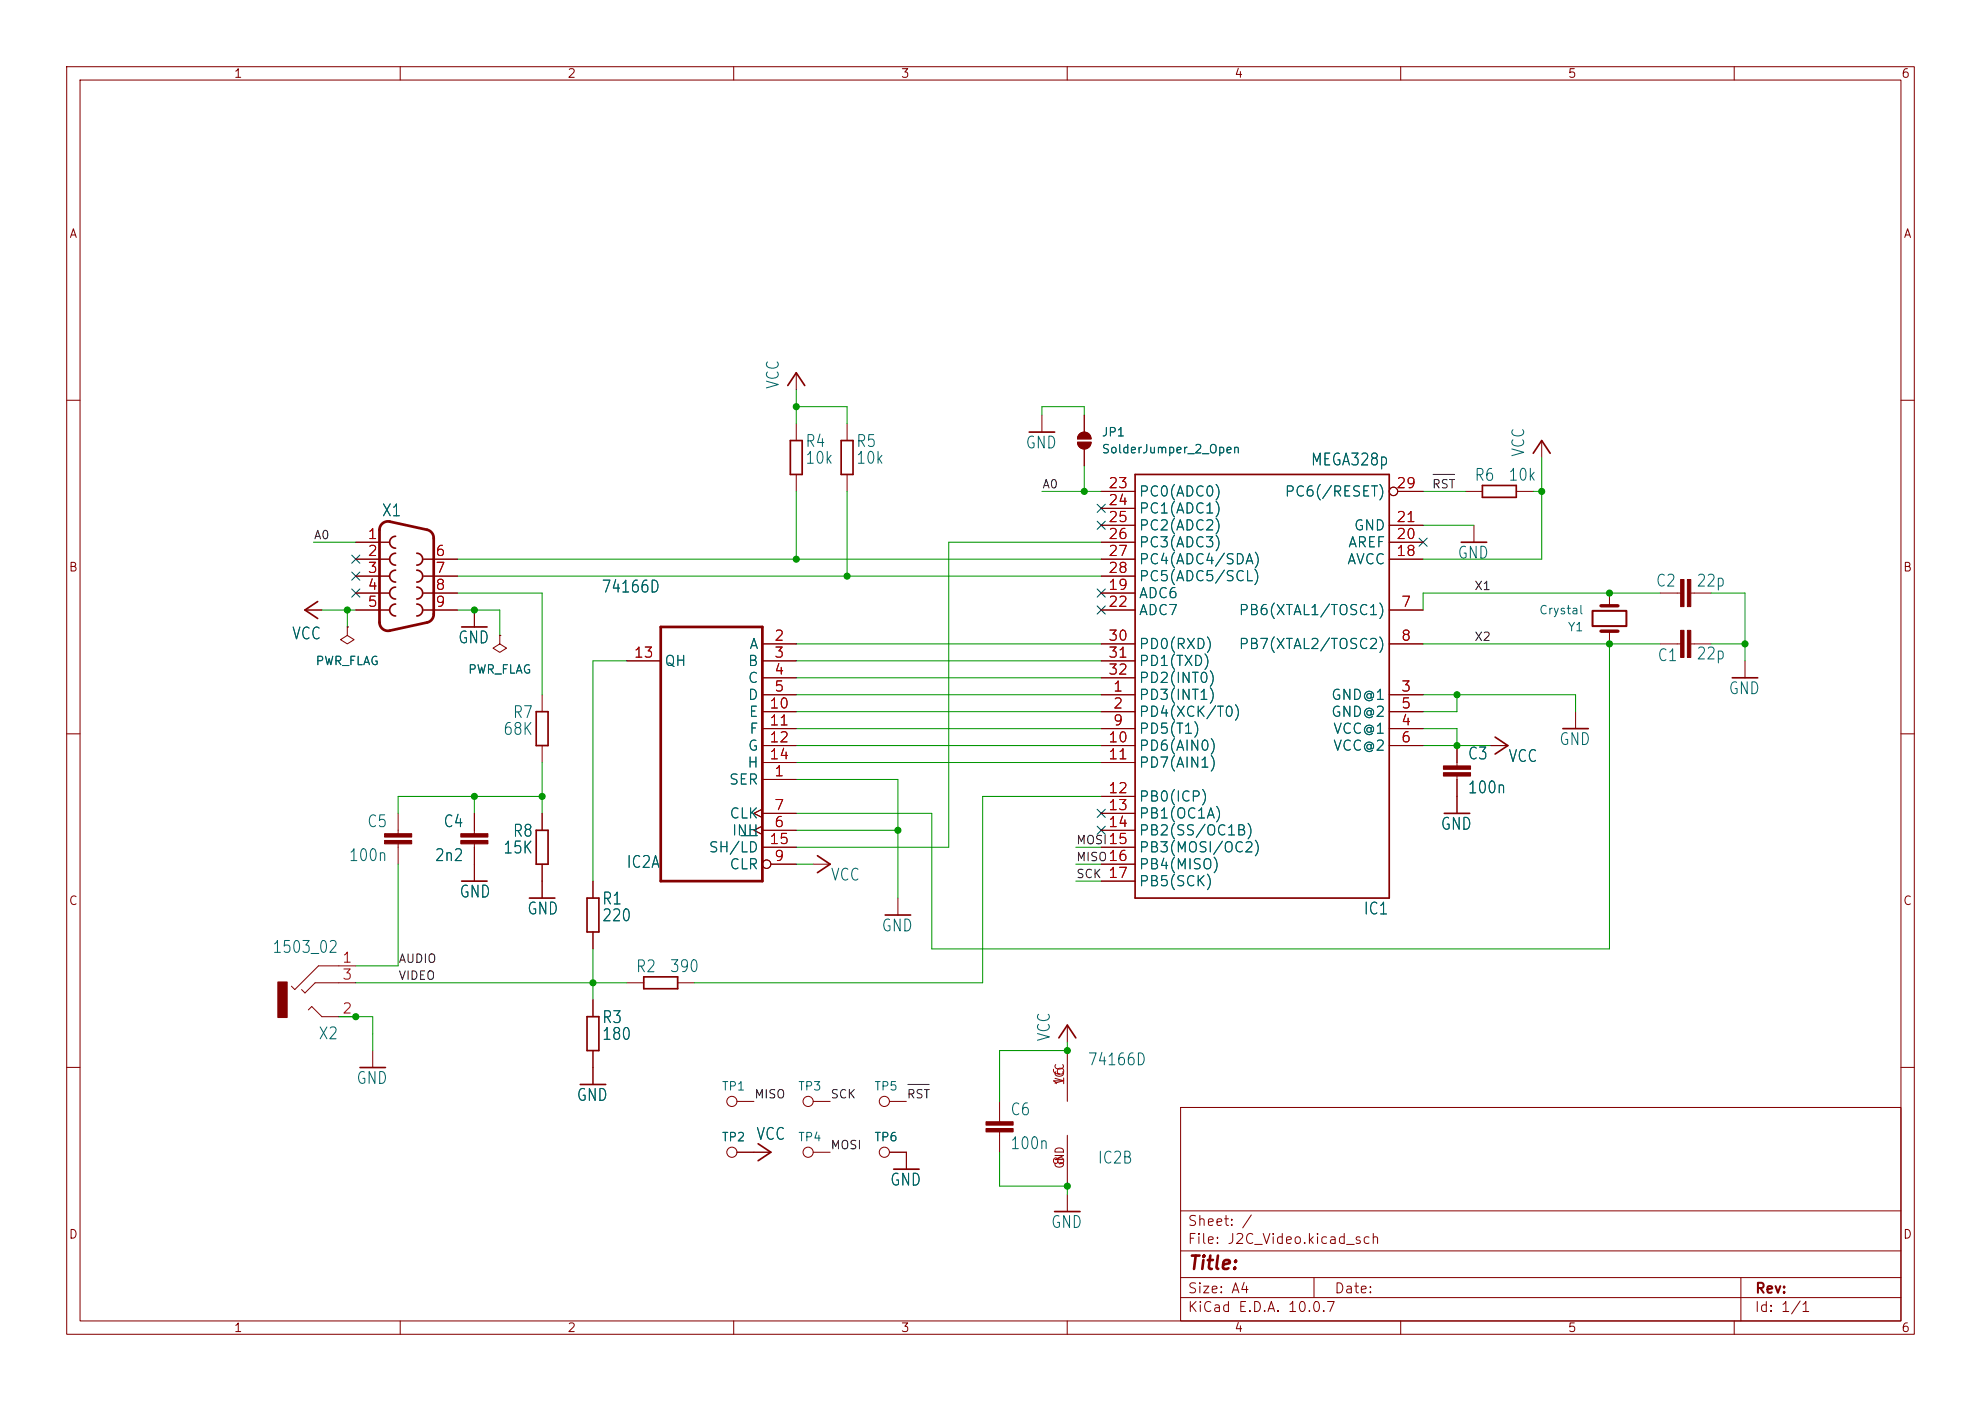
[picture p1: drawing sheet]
<svg xmlns="http://www.w3.org/2000/svg" width="297mm" height="210mm" viewBox="0 0 297 210" stroke-linecap="round" stroke-linejoin="round" font-family="sans-serif">
<g fill="none" stroke="#840000" stroke-width=".15">
<path d="M10 10h277v190h-277zM12 12h273v186h-273zM60 10v2M110 10v2M160 10v2M210 10v2M260 10v2M119.4 55.9v2.5M10 60h2M119.4 63.5v2.5M119.4 71.1v2.6M127 63.5v2.5"/>
<path d="M127 71.1v2.6M156.2 62.2v2.6M161.5 66.3h2.1a1.02 1.02 0 0 1-1 1 1.02 1.02 0 0 1-1.1-1zM161.8 65.1a1.02 1.02 0 0 1 1.1-.2 1.02 1.02 0 0 1 .7 .9h-2.1zM162.6 62.2v2.6M162.6 67.3v2.6M165.1 73.7h5.1M165.1 78.7h5.1M165.1 76.2h5.1M208.3 78.7h5.1M209.5 73.7h3.9M219.7 73.7h2.5"/>
<path d="M221 78.7v2.6M227.3 73.7h2.6M231.1 66v2.6M285 60h2M45.7 91.4h2.6M52.1 94v1.3l1 .6-1 .6-1-.6 1-.6M52.1 94h.1M53.3 88.9h5.1M53.3 81.3h5.1M53.3 83.8h5.1M53.3 86.4h5.1M53.3 91.4h5.1"/>
<path d="M63.5 88.9h5.1M63.5 83.8h5.1M63.5 86.4h5.1M63.5 91.4h5.1M71.1 91.4v2.6M74.9 95.3v1.2l1 .7-1 .6-1-.6 1-.7M74.9 95.3h.1M94 99.1h5.1M114.3 96.5h5.1M114.3 99.1h5.1M165.1 88.9h5.1M165.1 96.5h5.1"/>
<path d="M165.1 81.3h5.1M165.1 83.8h5.1M165.1 86.4h5.1M165.1 91.4h5.1M165.1 99.1h5.1M208.3 96.5h5.1M208.3 81.3h5.1M208.3 83.8h5.1M208.3 91.4h5.1M241.3 88.9v1.9M241.3 94.6v1.9M248.9 88.9h3.1"/>
<path d="M248.9 96.5h3.1M253.5 88.9h3M253.5 96.5h3M261.6 99.1v2.5M10 110h2M81.3 104.1v2.6M81.3 111.8v2.5M114.3 111.8h5.1M114.3 116.8h5.1M114.3 101.6h5.1M114.3 104.1h5.1M114.3 106.7h5.1"/>
<path d="M114.3 109.2h5.1M114.3 114.3h5.1M165.1 111.8h5.1M165.1 101.6h5.1M165.1 104.1h5.1M165.1 106.7h5.1M165.1 109.2h5.1M165.1 114.3h5.1M165.1 119.4h5.1M208.3 111.8h5.1M208.3 104.1h5.1M208.3 106.7h5.1"/>
<path d="M208.3 109.2h5.1M218.4 111.8v3M218.4 116.3v5.6M223.5 111.8h2.6M236.2 106.7v2.5M285 110h2M59.7 121.9v3.1M59.7 126.5v3M71.1 121.9v3.1M71.1 126.5v5.6M81.3 121.9v2.6M81.3 129.5v5.1"/>
<path d="M88.9 132.1v2.5M88.9 139.7v2.5M114.3 123.8l-1.3 .7 1.3 .6M114.3 121.3l-1.3 .6 1.3 .7M114.3 124.5h5.1M114.3 121.9h5.1M114.3 127h5.1M115.6 129.5h3.8M121.9 129.5h2.6M134.6 134.6v2.6M165.1 129.5h5.1M165.1 124.5h5.1"/>
<path d="M165.1 121.9h5.1M165.1 127h5.1M165.1 132.1h5.1M46.2 151.4l.5-.5 1.6 1.5h5M53.3 147.3h-6.1l-1.5 1.5-.5-.5M53.3 144.8h-5.5l-3.6 3.5-.5-.5M55.9 157.5v2.5M88.9 149.9v2.5M88.9 157.5v5.1M94 147.3h2.5M101.6 147.3h2.5M160 153.7v2.5"/>
<path d="M160 157.5v7.6M10 160h2M110.5 172.7h5.1M110.5 165.1h2.5M121.9 172.7h2.6M121.9 165.1h2.6M133.3 172.7h2.6v2.6M133.3 165.1h2.6M149.9 165.1v3M149.9 169.7v3M160 170.2v7.6M160 179.1v2.5"/>
<path d="M177 166h108v32h-108zM285 160h2M60 198v2M110 198v2M160 198v2M177 194.5h108M177 191.5h108M177 187.5h108M177 181.5h108M197 191.5v3M210 198v2M260 198v2"/>
<path d="M261 191.5v6.5"/>
<circle cx="208.9" cy="73.7" r=".63"/>
<circle cx="114.9" cy="129.5" r=".63"/>
<circle cx="109.7" cy="172.7" r=".76"/>
<circle cx="109.7" cy="165.1" r=".76"/>
<circle cx="121.2" cy="172.7" r=".76"/>
<circle cx="121.2" cy="165.1" r=".76"/>
<circle cx="132.6" cy="165.1" r=".76"/>
<circle cx="132.6" cy="172.7" r=".76"/>
</g>
<g fill="#840000" stroke="#840000" stroke-width=".15">
<path d="M252 86.9h.5v4h-.5z"/>
<path d="M253 86.9h.5v4h-.5z"/>
<path d="M216.4 114.8h4.1v.5h-4.1z"/>
<path d="M216.4 115.8h4.1v.5h-4.1z"/>
<path d="M252 94.5h.5v4.1h-.5z"/>
<path d="M253 94.5h.5v4.1h-.5z"/>
<path d="M161.5 66.3h2.1a1.02 1.02 0 0 1-1 1 1.02 1.02 0 0 1-1.1-1z"/>
<path d="M161.8 65.1a1.02 1.02 0 0 1 1.1-.2 1.02 1.02 0 0 1 .7 .9h-2.1z"/>
<path d="M57.7 125h4v.5h-4z"/>
<path d="M57.7 126h4v.5h-4z"/>
<path d="M69.1 125h4.1v.5h-4.1z"/>
<path d="M69.1 126h4.1v.5h-4.1z"/>
<path d="M41.7 147.2h1.4v5.3h-1.4z"/>
<path d="M147.8 168.1h4.1v.6h-4.1z"/>
<path d="M147.8 169.2h4.1v.5h-4.1z"/>
</g>
<g fill="none" stroke="#840000" stroke-width=".25">
<path d="M118.1 57.8l1.3-1.9 1.2 1.9M118.5 66h1.8v5.1h-1.8zM126.1 66h1.8v5.1h-1.8zM154.3 64.8h3.8M170.2 71.1h38.1v63.5h-38.1zM222.2 72.8h5.1v1.7h-5.1zM229.9 67.9l1.2-1.9 1.3 1.9M47.6 90.2l-1.9 1.2 1.9 1.3M59.3 80.4a.89 .89 0 0 0-.9 .9 .89 .89 0 0 0 .9 .9M59.3 82.9a.89 .89 0 0 0-.9 .9 .89 .89 0 0 0 .9 .9M59.3 85.5a.89 .89 0 0 0-.9 .9 .89 .89 0 0 0 .9 .8M59.3 88a.89 .89 0 0 0-.9 .9 .89 .89 0 0 0 .9 .9"/>
<path d="M59.3 90.6a.89 .89 0 0 0-.9 .8 .89 .89 0 0 0 .9 .9M62.5 82.9a.89 .89 0 0 1 .9 .9 .89 .89 0 0 1-.9 .9M62.5 85.5a.89 .89 0 0 1 .9 .9 .89 .89 0 0 1-.9 .8M62.5 88a.89 .89 0 0 1 .9 .9 .89 .89 0 0 1-.9 .9M62.5 90.6a.89 .89 0 0 1 .9 .8 .89 .89 0 0 1-.9 .9M69.2 94h3.8M219.1 81.3h3.8M80.4 106.7h1.8v5.1h-1.8zM224.2 110.5l1.9 1.3-1.9 1.2M234.3 109.2h3.8M259.7 101.6h3.8M69.2 132.1h3.8"/>
<path d="M79.4 134.6h3.8M80.4 124.5h1.8v5h-1.8zM88 134.6h1.8v5.1h-1.8zM122.6 128.3l1.9 1.2-1.9 1.3M132.7 137.2h3.8M216.5 121.9h3.8M88 152.4h1.8v5.1h-1.8zM96.5 146.4h5.1v1.8h-5.1zM158.7 155.6l1.3-1.9 1.3 1.9M54 160h3.8M87 162.6h3.8M113.7 171.5l1.9 1.2-1.9 1.3"/>
<path d="M134 175.3h3.8M158.1 181.6h3.8"/>
</g>
<path d="M240 90.8h2.6M240 94.6h2.6" fill="none" stroke="#840000" stroke-width=".51"/>
<path d="M238.8 91.6h5v2.3h-5z" fill="none" stroke="#840000" stroke-width=".3"/>
<path d="M64 93.3l-5.6 1.2a1.27 1.27 0 0 1-1.5-1.2v-13.9a1.27 1.27 0 0 1 1.5-1.2l5.6 1.2a1.27 1.27 0 0 1 1 1.3v11.4a1.27 1.27 0 0 1-1 1.2M99.1 94h15.2v38.1h-15.2z" fill="none" stroke="#840000" stroke-width=".41"/>
<path d="M111.1 125.3h2.4" fill="none" stroke="#006464" stroke-width=".15"/>
<path d="M214.9 71.1h3.2M136.1 162.6h3.2" fill="none" stroke="#0f0f0f" stroke-width=".15"/>
<g fill="none" stroke="#009600" stroke-width=".15">
<path d="M119.4 58.4v5.1M119.4 61h7.6v2.5M119.4 73.7v10.1M127 73.7v12.7M156.2 73.7h8.9M156.2 62.2v-1.2h6.4v1.2M162.6 69.9v3.8M213.4 73.7h6.3M213.4 78.7h7.6M229.9 73.7h1.2M231.1 68.6v15.2h-17.7M47 81.3h6.3"/>
<path d="M48.3 91.4h5M52.1 91.4v2.6M68.6 88.9h12.7v15.2M68.6 91.4h6.3v3.9M68.6 83.8h96.5M68.6 86.4h96.5M94 99.1h-5.1v33M119.4 96.5h45.7M119.4 99.1h45.7M165.1 81.3h-22.9v45.7h-22.8M213.4 96.5h35.5M241.3 96.5v45.7h-101.6v-20.3h-20.3"/>
<path d="M248.9 88.9h-35.5v2.5M256.5 88.9h5.1v10.2M256.5 96.5h5.1M71.1 119.4v2.5M81.3 114.3v7.6M81.3 119.4h-21.6v2.5M119.4 111.8h45.7M119.4 104.1h45.7M119.4 106.7h45.7M119.4 109.2h45.7M119.4 116.8h15.2v17.8M119.4 114.3h45.7"/>
<path d="M119.4 101.6h45.7M165.1 119.4h-17.8v27.9h-43.2M213.4 111.8h10.1M213.4 109.2h5v2.6M213.4 104.1h22.8v2.6M218.4 104.1v2.6h-5M59.7 129.5v15.3h-6.4M119.4 124.5h15.2M119.4 129.5h2.5M161.3 129.5h3.8M161.3 127h3.8M161.3 132.1h3.8"/>
<path d="M50.8 152.4h5.1v5.1M53.3 147.3h40.7M88.9 142.2v7.7M160 156.2v1.3h-10.1v7.6M149.9 172.7v5.1h10.1v1.3"/>
</g>
<g fill="none" stroke="#000084" stroke-width=".15">
<path d="M164.5 78.1l1.2 1.2M164.5 75.6l1.2 1.2M165.7 78.1l-1.2 1.2M165.7 75.6l-1.2 1.2M52.7 85.8l1.2 1.2M52.7 83.2l1.2 1.2M52.7 88.3l1.2 1.2M53.9 85.8l-1.2 1.2M53.9 83.2l-1.2 1.2M53.9 88.3l-1.2 1.2M164.5 90.8l1.2 1.2M164.5 88.3l1.2 1.2"/>
<path d="M165.7 90.8l-1.2 1.2M165.7 88.3l-1.2 1.2M212.8 80.7l1.2 1.2M214 80.7l-1.2 1.2M164.5 121.3l1.2 1.2M164.5 123.9l1.2 1.2M165.7 121.3l-1.2 1.2M165.7 123.9l-1.2 1.2"/>
</g>
<g fill="#009600" stroke="#009600" stroke-width=".15">
<circle cx="71.1" cy="91.4" r=".46"/>
<circle cx="119.4" cy="83.8" r=".46"/>
<circle cx="88.9" cy="147.3" r=".46"/>
<circle cx="53.3" cy="152.4" r=".46"/>
<circle cx="134.6" cy="124.5" r=".46"/>
<circle cx="231.1" cy="73.7" r=".46"/>
<circle cx="218.4" cy="111.8" r=".46"/>
<circle cx="241.3" cy="88.9" r=".46"/>
<circle cx="261.6" cy="96.5" r=".46"/>
<circle cx="119.4" cy="61" r=".46"/>
<circle cx="127" cy="86.4" r=".46"/>
<circle cx="81.3" cy="119.4" r=".46"/>
<circle cx="52.1" cy="91.4" r=".46"/>
<circle cx="71.1" cy="119.4" r=".46"/>
<circle cx="162.6" cy="73.7" r=".46"/>
<circle cx="241.3" cy="96.5" r=".46"/>
<circle cx="218.4" cy="104.1" r=".46"/>
<circle cx="160" cy="177.8" r=".46"/>
<circle cx="160" cy="157.5" r=".46"/>
</g>
<text font-size="2" fill="#840000" x="178" y="190.8">Title:</text>
<g font-size="1.8" fill="#006464">
<text x="117.2" y="58.4" transform="rotate(-90 117.2 58.4)">VCC</text>
<text x="120.6" y="67.5">R4</text>
<text x="120.6" y="70">10k</text>
<text x="128.3" y="67.5">R5</text>
<text x="128.3" y="70">10k</text>
<text x="153.7" y="67.7">GND</text>
<text x="196.4" y="70.2">MEGA328p</text>
<text x="229" y="68.6" transform="rotate(-90 229 68.6)">VCC</text>
<text x="57.1" y="77.8">X1</text>
<text x="221" y="72.5">R6</text>
<text x="226" y="72.5">10k</text>
<text x="90.1" y="89.3">74166D</text>
<text x="218.4" y="84.2">GND</text>
<text x="248.1" y="88.4">C2</text>
<text x="254.2" y="88.4">22p</text>
<text x="43.7" y="96.3">VCC</text>
<text x="68.6" y="96.9">GND</text>
<text x="248.4" y="99.6">C1</text>
<text x="254.2" y="99.3">22p</text>
<text x="259.1" y="104.5">GND</text>
<text x="75.3" y="110.6">68K</text>
<text x="76.8" y="108.1">R7</text>
<text x="233.7" y="112.1">GND</text>
<text x="219.9" y="114.3">C3</text>
<text x="219.9" y="119.4">100n</text>
<text x="226" y="114.7">VCC</text>
<text x="54.9" y="124.5">C5</text>
<text x="66.4" y="124.5">C4</text>
<text x="76.8" y="125.9">R8</text>
<text x="215.9" y="124.8">GND</text>
<text x="52.2" y="129.5">100n</text>
<text x="65.1" y="129.5">2n2</text>
<text x="75.3" y="128.4">15K</text>
<text x="93.8" y="130.6">IC2A</text>
<text x="68.8" y="135">GND</text>
<text x="78.9" y="137.5">GND</text>
<text x="90.2" y="136">R1</text>
<text x="124.4" y="132.5">VCC</text>
<text x="204.3" y="137.5">IC1</text>
<text x="40.7" y="143.3">1503_02</text>
<text x="90.2" y="138.6">220</text>
<text x="132.1" y="140.1">GND</text>
<text x="95.2" y="146.2">R2</text>
<text x="100.3" y="146.2">390</text>
<text x="90.2" y="153.8">R3</text>
<text x="47.6" y="156.2">X2</text>
<text x="90.2" y="156.3">180</text>
<text x="157.9" y="156.2" transform="rotate(-90 157.9 156.2)">VCC</text>
<text x="163" y="160.1">74166D</text>
<text x="53.3" y="162.9">GND</text>
<text x="86.3" y="165.5">GND</text>
<text x="151.4" y="167.6">C6</text>
<text x="113.3" y="171.3">VCC</text>
<text x="151.4" y="172.7">100n</text>
<text x="133.3" y="178.2">GND</text>
<text x="164.5" y="174.9">IC2B</text>
<text x="157.5" y="184.5">GND</text>
</g>
<g font-size="1.5" fill="#a90000">
<text x="166" y="73.6">23</text>
<text x="166" y="76.1">24</text>
<text x="209.2" y="73.6">29</text>
<text x="55" y="81.2">1</text>
<text x="55" y="83.7">2</text>
<text x="65.2" y="83.7">6</text>
<text x="166" y="78.7">25</text>
<text x="166" y="81.2">26</text>
<text x="166" y="83.7">27</text>
<text x="209.2" y="83.7">18</text>
<text x="209.2" y="81.2">20</text>
<text x="209.2" y="78.7">21</text>
<text x="55" y="86.3">3</text>
<text x="55" y="88.8">4</text>
<text x="65.2" y="86.3">7</text>
<text x="65.2" y="88.8">8</text>
<text x="166" y="88.8">19</text>
<text x="166" y="86.3">28</text>
<text x="55" y="91.4">5</text>
<text x="65.2" y="91.4">9</text>
<text x="166" y="91.4">22</text>
<text x="209.9" y="91.4">7</text>
<text x="94.9" y="99">13</text>
<text x="116" y="96.4">2</text>
<text x="116" y="99">3</text>
<text x="116" y="101.5">4</text>
<text x="166" y="96.4">30</text>
<text x="166" y="99">31</text>
<text x="166" y="101.5">32</text>
<text x="209.9" y="96.4">8</text>
<text x="115.2" y="106.6">10</text>
<text x="116" y="104.1">5</text>
<text x="166.8" y="104.1">1</text>
<text x="166.8" y="106.6">2</text>
<text x="209.9" y="104.1">3</text>
<text x="209.9" y="106.6">5</text>
<text x="115.2" y="109.1">11</text>
<text x="115.2" y="111.7">12</text>
<text x="166" y="111.7">10</text>
<text x="166.8" y="109.1">9</text>
<text x="209.9" y="109.1">4</text>
<text x="209.9" y="111.7">6</text>
<text x="115.2" y="114.2">14</text>
<text x="116" y="116.8">1</text>
<text x="166" y="114.2">11</text>
<text x="166" y="119.3">12</text>
<text x="116" y="124.4">6</text>
<text x="116" y="121.8">7</text>
<text x="166" y="121.8">13</text>
<text x="166" y="124.4">14</text>
<text x="115.2" y="126.9">15</text>
<text x="116" y="129.5">9</text>
<text x="166" y="126.9">15</text>
<text x="166" y="129.5">16</text>
<text x="166" y="132">17</text>
<text x="51.2" y="144.7">1</text>
<text x="51.2" y="147.2">3</text>
<text x="51.2" y="152.3">2</text>
<text x="159.9" y="162.9" transform="rotate(-90 159.9 162.9)">16</text>
<text x="159.9" y="174.9" transform="rotate(-90 159.9 174.9)">8</text>
</g>
<g font-size="1.5" fill="#006464">
<text x="170.6" y="74.8">PC0(ADC0)</text>
<text x="170.6" y="77.4">PC1(ADC1)</text>
<text x="192.5" y="74.8">PC6(/RESET)</text>
<text x="170.6" y="79.9">PC2(ADC2)</text>
<text x="170.6" y="82.4">PC3(ADC3)</text>
<text x="202" y="82.4">AREF</text>
<text x="202.9" y="79.9">GND</text>
<text x="170.6" y="85">PC4(ADC4/SDA)</text>
<text x="170.6" y="87.5">PC5(ADC5/SCL)</text>
<text x="201.9" y="85">AVCC</text>
<text x="170.6" y="90.1">ADC6</text>
<text x="170.6" y="92.6">ADC7</text>
<text x="185.6" y="92.6">PB6(XTAL1/TOSC1)</text>
<text x="99.5" y="100.2">QH</text>
<text x="112" y="100.2">B</text>
<text x="112.2" y="97.7">A</text>
<text x="170.6" y="97.7">PD0(RXD)</text>
<text x="170.6" y="100.2">PD1(TXD)</text>
<text x="185.6" y="97.7">PB7(XTAL2/TOSC2)</text>
<text x="112" y="102.8">C</text>
<text x="112" y="105.3">D</text>
<text x="112.2" y="107.8">E</text>
<text x="170.6" y="105.3">PD3(INT1)</text>
<text x="170.6" y="107.8">PD4(XCK/T0)</text>
<text x="170.6" y="102.8">PD2(INT0)</text>
<text x="199.5" y="105.3">GND@1</text>
<text x="199.5" y="107.8">GND@2</text>
<text x="112" y="112.9">G</text>
<text x="112.2" y="110.4">F</text>
<text x="170.6" y="110.4">PD5(T1)</text>
<text x="170.6" y="112.9">PD6(AIN0)</text>
<text x="199.8" y="110.4">VCC@1</text>
<text x="199.8" y="112.9">VCC@2</text>
<text x="109.2" y="118">SER</text>
<text x="111.9" y="115.5">H</text>
<text x="170.6" y="115.5">PD7(AIN1)</text>
<text x="109.3" y="123.1">CLK</text>
<text x="109.6" y="125.6">INH</text>
<text x="170.6" y="120.5">PB0(ICP)</text>
<text x="170.6" y="123.1">PB1(OC1A)</text>
<text x="170.6" y="125.6">PB2(SS/OC1B)</text>
<text x="106.1" y="128.2">SH/LD</text>
<text x="109.3" y="130.7">CLR</text>
<text x="170.6" y="128.2">PB3(MOSI/OC2)</text>
<text x="170.6" y="130.7">PB4(MISO)</text>
<text x="170.6" y="133.2">PB5(SCK)</text>
</g>
<g font-size="1.5" fill="#840000">
<text x="178" y="184.1">Sheet: /</text>
<text x="178" y="186.8">File: J2C_Video.kicad_sch</text>
<text x="178" y="197">KiCad E.D.A. 10.0.7</text>
<text x="178" y="194.2">Size: A4</text>
<text x="200" y="194.2">Date:</text>
<text x="263" y="197">Id: 1/1</text>
<text x="263" y="194.2">Rev:</text>
</g>
<g font-size="1.3" fill="#840000">
<text x="35" y="12">1</text>
<text x="85" y="12">2</text>
<text x="135" y="12">3</text>
<text x="185" y="12">4</text>
<text x="235" y="12">5</text>
<text x="285" y="12">6</text>
<text x="10.3" y="36">A</text>
<text x="285.3" y="36">A</text>
<text x="10.2" y="86">B</text>
<text x="285.2" y="86">B</text>
<text x="10.2" y="136">C</text>
<text x="285.2" y="136">C</text>
<text x="159.8" y="162.6" transform="rotate(-90 159.8 162.6)">VCC</text>
<text x="159.8" y="175.3" transform="rotate(-90 159.8 175.3)">GND</text>
<text x="10.2" y="186">D</text>
<text x="285.2" y="186">D</text>
<text x="35" y="200">1</text>
<text x="85" y="200">2</text>
<text x="135" y="200">3</text>
<text x="185" y="200">4</text>
<text x="235" y="200">5</text>
<text x="285" y="200">6</text>
</g>
<g font-size="1.3" fill="#006464">
<text x="165.1" y="65.7">JP1</text>
<text x="165.1" y="68.3">SolderJumper_2_Open</text>
<text x="230.7" y="92.4">Crystal</text>
<text x="235" y="94.9">Y1</text>
<text x="47.2" y="100">PWR_FLAG</text>
<text x="70.1" y="101.3">PWR_FLAG</text>
<text x="108.1" y="163.8">TP1</text>
<text x="119.6" y="163.8">TP3</text>
<text x="131" y="163.8">TP5</text>
<text x="108.1" y="171.4">TP2</text>
<text x="119.6" y="171.4">TP4</text>
<text x="131" y="171.4">TP6</text>
</g>
<g font-size="1.3" fill="#0f0f0f">
<text x="156.2" y="73.5">A0</text>
<text x="214.6" y="73.5">RST</text>
<text x="47" y="81.2">A0</text>
<text x="221" y="88.8">X1</text>
<text x="221" y="96.4">X2</text>
<text x="161.3" y="132">SCK</text>
<text x="161.3" y="126.9">MOSI</text>
<text x="161.3" y="129.4">MISO</text>
<text x="59.7" y="144.7">AUDIO</text>
<text x="59.7" y="147.2">VIDEO</text>
<text x="113" y="165">MISO</text>
<text x="124.4" y="165">SCK</text>
<text x="135.9" y="165">RST</text>
<text x="124.4" y="172.6">MOSI</text>
</g>
</svg>
